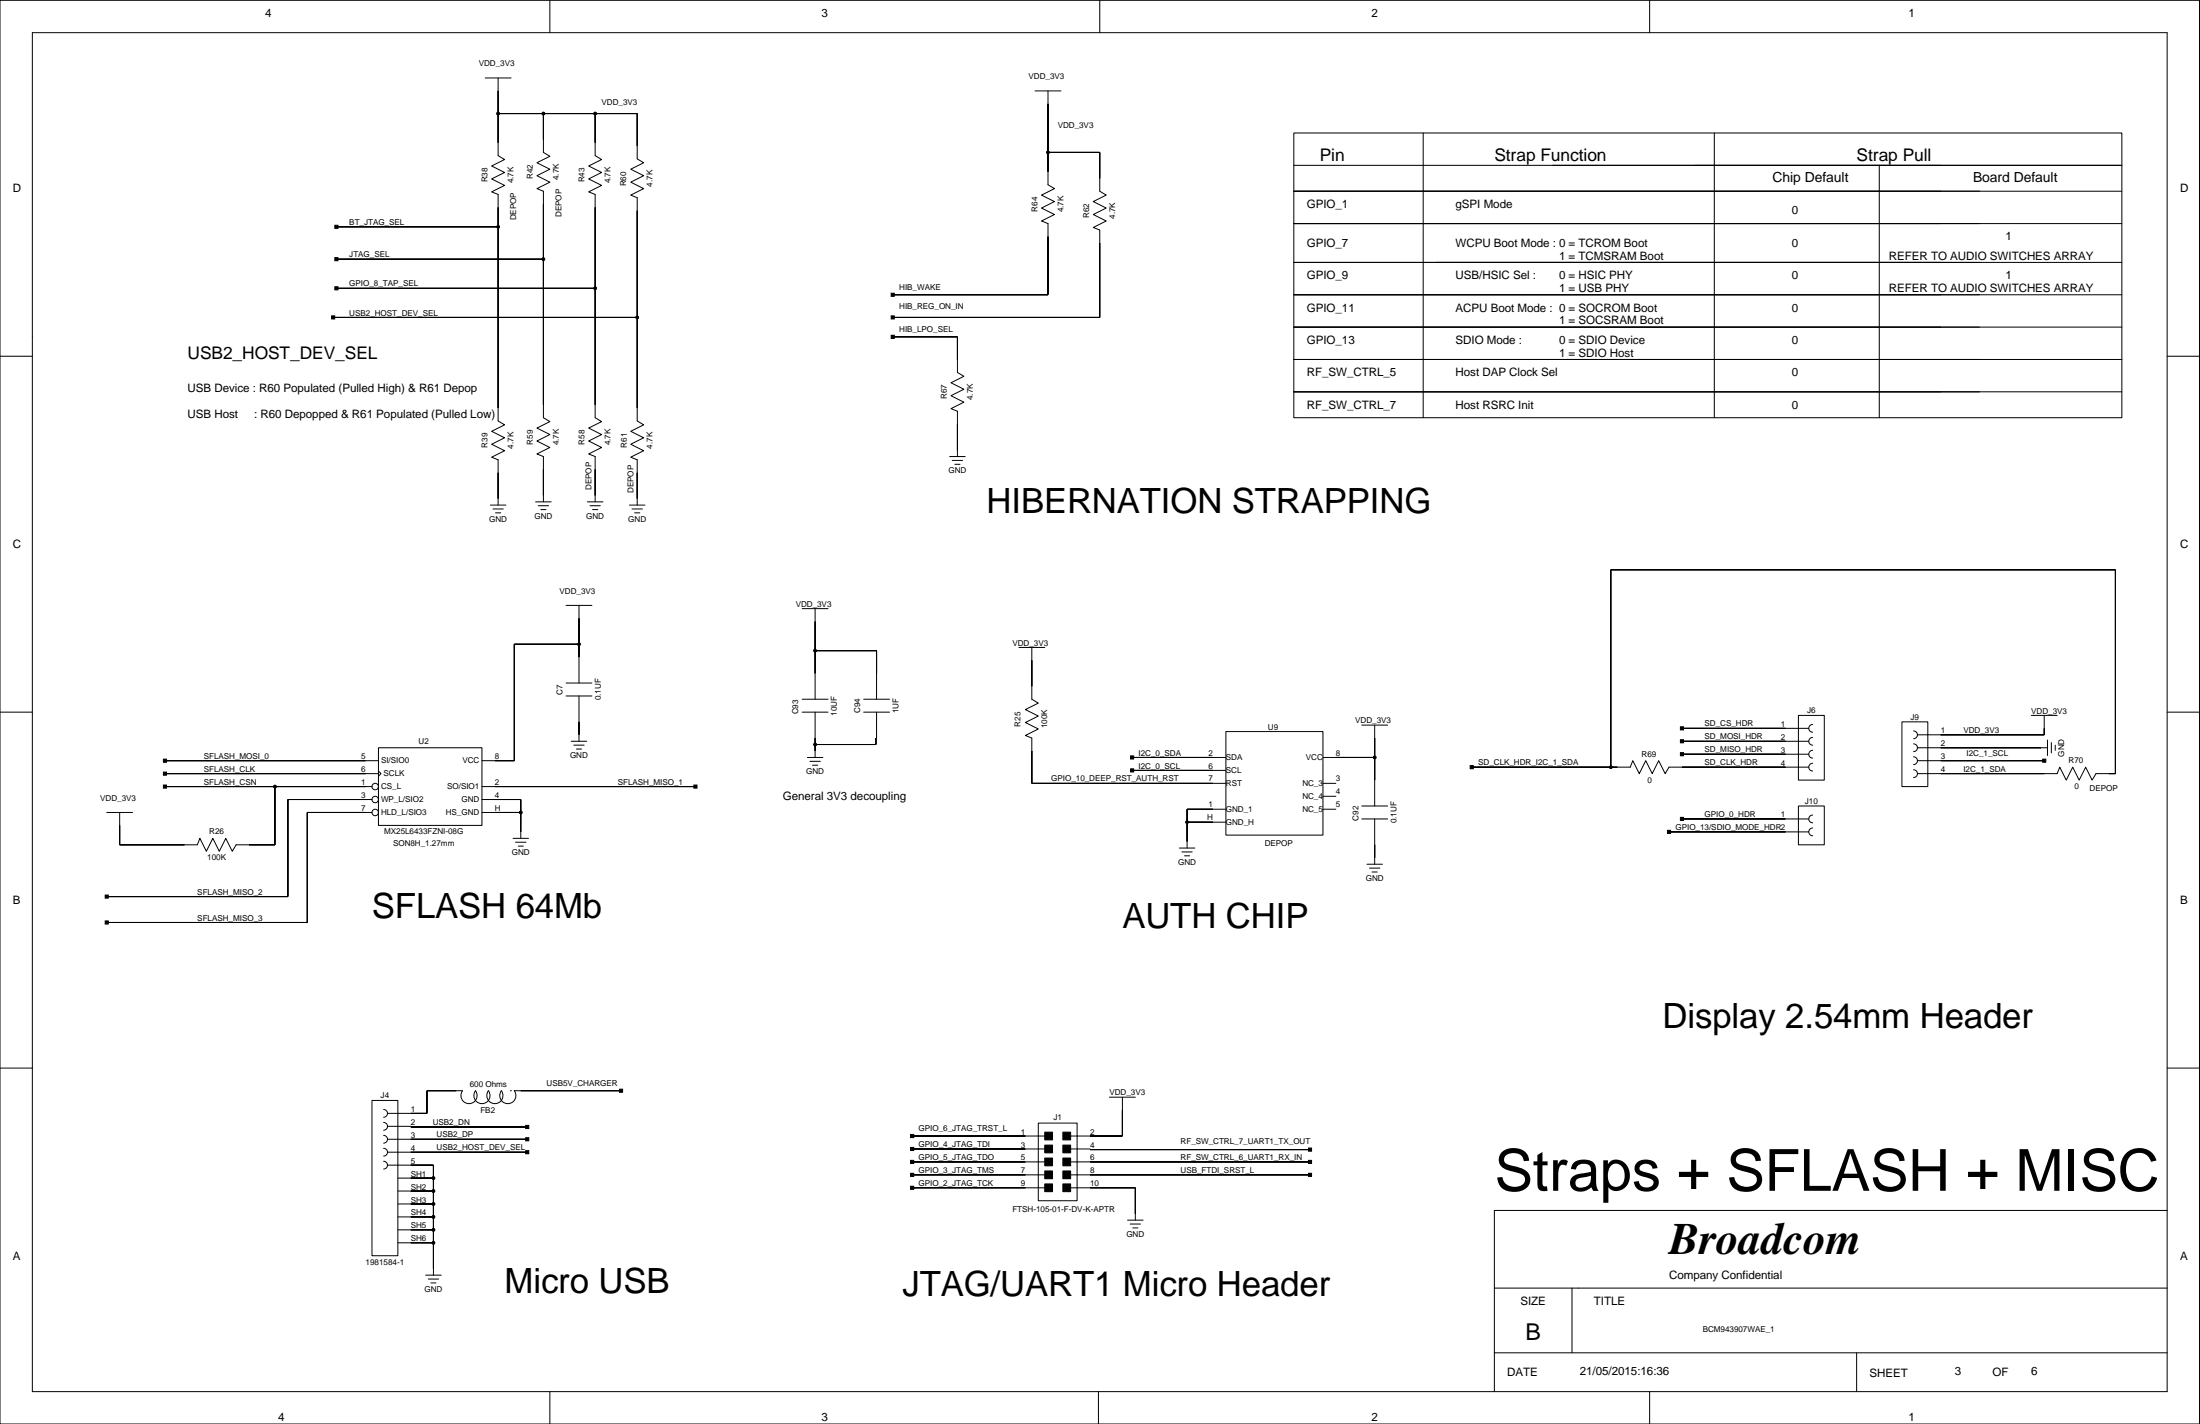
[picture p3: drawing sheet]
<svg xmlns="http://www.w3.org/2000/svg" width="432mm" height="279mm" viewBox="0 0 432 279" stroke-linecap="round" stroke-linejoin="round" font-family="sans-serif">
<g fill="none" stroke="#000" stroke-width=".2">
<path d="M0 .1h431.7v279.3h-431.7zM6.3 6.4h419.1v266.7h-419.1zM95.2 15.3h5.1M97.8 15.3v15.2l1.2 .8-2.5 1.3 2.5 1.2-2.5 1.3 2.5 1.3-2.5 1.2 1.3 .6v44.4l1.2 .8-2.5 1.2 2.5 1.3-2.5 1.3 2.5 1.2-2.5 1.3 1.3 .5v8.9M107.9 .1v6.3M203.2 17.8h5M205.7 17.8v18.5l1.3 .7-2.6 1.3 2.6 1.3-2.6 1.2 2.6 1.3-2.6 1.3 1.3 .5v13.9h-30.5M215.9 .1v6.3M323.8 .1v6.3M97.8 22.3h27.3v8.9l1.2 .7-2.5 1.3 2.5 1.3-2.5 1.2 2.5 1.3-2.5 1.3 1.3 .5v43.8l1.2 .8-2.5 1.2 2.5 1.3-2.5 1.3 2.5 1.2-2.5 1.3 1.3 .5v8.9M106.7 22.3v7.6l1.2 .8-2.5 1.2 2.5 1.3-2.5 1.3 2.5 1.2-2.5 1.3 1.3 .5v44.5l1.2 .7-2.5 1.3 2.5 1.3-2.5 1.2 2.5 1.3-2.5 1.3 1.3 .5v8.9M116.8 22.3v8.2l1.3 .8-2.6 1.3 2.6 1.2-2.6 1.3 2.6 1.3-2.6 1.2 1.3 .6v43.8l1.3 .7-2.6 1.3 2.6 1.3-2.6 1.2 2.6 1.3-2.6 1.3 1.3 .5v8.9"/>
<path d="M205.7 29.9h10.2v7.6l1.2 .8-2.5 1.3 2.5 1.2-2.5 1.3 2.5 1.3-2.5 1.2 1.3 .5v17.2h-40.7M253.9 26.1h162.6v55.9h-162.6zM253.9 37.5h162.6M253.9 32.4h162.6M279.3 26.1v55.9M336.5 26.1v55.9M368.9 32.4v49.6M66 56.6h50.8M66 50.9h40.7M66 44.5h31.8M253.9 43.9h162.6M253.9 51.5h162.6"/>
<path d="M253.9 57.8h162.6M0 69.9h6.3M65.4 62.3h59.7M175.2 66.1h12.7v7l1.3 .7-2.6 1.3 2.6 1.3-2.6 1.2 2.6 1.3-2.6 1.3 1.3 .5v8.9M253.9 64.2h162.6M253.9 70.5h162.6M253.9 76.9h162.6M425.4 69.9h6.3M96.2 99.1h3.1M96.8 99.9h2M105.1 98.5h3.1M105.6 99.2h2.1"/>
<path d="M106.1 100h1.1M115.3 98.5h3M115.8 99.2h2M116.3 100h1M123.5 99.1h3.1M124.1 99.9h2M186.4 89.6h3M186.9 90.3h2M187.4 91.1h1M97.3 100.6h1M111.1 118.8h5.1M113.6 118.8v15.2"/>
<path d="M124.6 100.6h1M157.4 119.4h5.1M160 119.4v17.8M0 139.7h6.3M111.1 136.6h5.1M111.1 134h5.1M113.6 136.6v8.8M113.6 126.4h-12.7v22.9h-6.3M157.4 139.7h5.1M157.4 137.2h5.1M160 139.7v8.9M160 127.7h12v9.5"/>
<path d="M169.5 139.7h5.1M169.5 137.2h5.1M172 139.7v5.1M200 127h5.1M202.5 127v10.2l1.3 .8-2.6 1.2 2.6 1.3-2.6 1.3 2.6 1.2-2.6 1.3 1.3 .5v8.9h38.1M425.4 139.7h6.3M21 159.4h5M32.4 149.3h41.9M32.4 151.8h41.9M32.4 154.3h40.6M54 154.3v11.5h-7.7l-.7 1.2-1.3-2.5-1.3 2.5-1.2-2.5-1.3 2.5-1.3-2.5-.5 1.3h-15.2v-6.4M73 156.9h-16.5v19h-35.5"/>
<path d="M73 159.4h-12.7v21.6h-39.3M74.3 146.7h20.3v15.3h-20.3zM74.3 151.3l.5 .5-.5 .5M94.6 156.9h7.6v7.6M94.6 154.3h41.9M94.6 159.4h7.6M112.1 145.4h3.1M112.6 146.2h2.1M113.1 147h1M158.5 148.6h3M159 149.4h2M159.5 150.1h1"/>
<path d="M171.9 144.8v1.3h-11.9M222.2 148.6h18.4M222.2 151.2h18.4M240.6 143.5h19.1v20.4h-19.1zM240.6 158.8h-7.6v7.6M259.7 148.6h10.1M259.7 153.7h2.5M259.7 158.8h2.5M259.7 156.2h2.5M267.3 142.3h5.1M267.3 158.1h5.1M269.8 142.3v15.8"/>
<path d="M288.9 150.5h31.1l.5-1.2 1.2 2.5 1.3-2.5 1.3 2.5 1.3-2.5 1.2 2.5 .8-1.3h27.4M316.2 150.5v-38.7h99v40h-3.8l-.8 1.3-1.2-2.6-1.3 2.6-1.3-2.6-1.3 2.6-1.2-2.6-.5 1.3h-27.5M330.1 145.4h24.9M330.1 148h24.9M330.1 142.9h24.9M353 158.1h5.1v7.7h-5.1zM353 140.4h5.1v12.7h-5.1zM355.8 159.9a.76 .76 0 0 0-.8 .8 .76 .76 0 0 0 .8 .7M355.8 147.2a.76 .76 0 0 0-.8 .8 .76 .76 0 0 0 .8 .7M355.8 144.7a.76 .76 0 0 0-.8 .7 .76 .76 0 0 0 .8 .8M355.8 142.1a.76 .76 0 0 0-.8 .8 .76 .76 0 0 0 .8 .8M355.8 149.8a.76 .76 0 0 0-.8 .7 .76 .76 0 0 0 .8 .8"/>
<path d="M373.3 141.6h5.1v12.7h-5.1zM375.6 148.5a.76 .76 0 0 1 .7 .8 .76 .76 0 0 1-.7 .7M375.6 146a.76 .76 0 0 1 .7 .7 .76 .76 0 0 1-.7 .8M375.6 143.4a.76 .76 0 0 1 .7 .8 .76 .76 0 0 1-.7 .7M375.6 151a.76 .76 0 0 1 .7 .8 .76 .76 0 0 1-.7 .8M376.3 149.3h24.9M376.3 146.7h25.6M398.7 140.4h5.1M401.2 140.4v3.8h-24.9M401.9 145.2v3M402.6 145.7v2M403.4 146.2v1"/>
<path d="M100.7 164.5h3M101.2 165.3h2M101.7 166h1M231.5 166.4h3M232 167.2h2M232.5 167.9h1M233 161.3h7.6M267.3 160.7h5.1M268.3 169.6h3M268.8 170.3h2M269.3 171.1h1M269.8 160.7v8.9"/>
<path d="M327.6 163.2h27.4M330.1 160.7h24.9M355.8 162.5a.76 .76 0 0 0-.8 .7 .76 .76 0 0 0 .8 .8M0 209.6h6.3M73 215.9h5.1v30.5h-5.1zM75.3 217.7a.76 .76 0 0 1 .8 .8 .76 .76 0 0 1-.8 .7M100.2 214h.1M121.9 214h-21a1.59 1.59 0 0 1-.2 2.1 1.59 1.59 0 0 1-2.1 0 1.59 1.59 0 0 1-.2-2.1 1.59 1.59 0 0 1-.2 2.1 1.59 1.59 0 0 1-2.1 0 1.59 1.59 0 0 1-.2-2.1 1.59 1.59 0 0 1-.2 2.1 1.59 1.59 0 0 1-2.2 0 1.59 1.59 0 0 1-.2-2.1 1.59 1.59 0 0 1-.2 2.1 1.59 1.59 0 0 1-2.1 0 1.59 1.59 0 0 1-.2-2.1h-7v4.5h-7.7M217.8 215.3h5M220.3 215.3v7.6h-10.2M425.4 209.6h6.3M75.3 227.8a.76 .76 0 0 1 .8 .8 .76 .76 0 0 1-.8 .8"/>
<path d="M75.3 225.3a.76 .76 0 0 1 .8 .8 .76 .76 0 0 1-.8 .7M75.3 222.8a.76 .76 0 0 1 .8 .7 .76 .76 0 0 1-.8 .8M75.3 220.2a.76 .76 0 0 1 .8 .8 .76 .76 0 0 1-.8 .8M76.1 221h4.5M76.1 223.5h27.4M76.1 226.1h27.4M76.1 228.6h9v21.6M78.1 233.7h7M78.1 236.2h7M78.1 238.8h7M78.1 231.2h7M80.6 221.1h22.9"/>
<path d="M179 222.9h26.1M179 225.4h26.1M179 228h26.1M179 230.5h26.1M179 233.1h26.1M203.8 220.4h7.6v15.2h-7.6zM210.1 233.1h12.7v6.3M210.1 225.4h3.8M210.1 228h47M210.1 230.5h47M213.9 225.6h43.2M221.3 239.4h3.1"/>
<path d="M425.4 237.5h-132.1v35.6M78.1 241.3h7M78.1 243.8h7M83.5 250.2h3.1M84.1 251h2M84.6 251.7h1M221.8 240.2h2M222.3 240.9h1M293.3 252.7h132.1M308.5 252.7v12.7M107.9 273.1v6.3M215.6 273.1v6.3"/>
<path d="M293.3 265.4h132.1M323.8 273.1v6.3M364.4 265.4v7.7"/>
<circle cx="97.8" cy="22.3" r=".25"/>
<circle cx="106.7" cy="22.3" r=".25"/>
<circle cx="116.8" cy="22.3" r=".25"/>
<circle cx="205.7" cy="29.9" r=".25"/>
<circle cx="97.8" cy="44.5" r=".25"/>
<circle cx="106.7" cy="50.9" r=".25"/>
<circle cx="116.8" cy="56.6" r=".25"/>
<circle cx="125.1" cy="62.3" r=".25"/>
<circle cx="113.6" cy="126.4" r=".25"/>
<circle cx="160" cy="127.7" r=".25"/>
<circle cx="54" cy="154.3" r=".25"/>
<circle cx="73.6" cy="154.3" r=".63"/>
<circle cx="73.6" cy="159.4" r=".63"/>
<circle cx="73.6" cy="156.9" r=".63"/>
<circle cx="102.2" cy="159.4" r=".25"/>
<circle cx="160" cy="146.1" r=".25"/>
<circle cx="269.8" cy="148.6" r=".25"/>
<circle cx="316.2" cy="150.5" r=".25"/>
<circle cx="233" cy="161.3" r=".25"/>
<circle cx="85.1" cy="231.2" r=".25"/>
<circle cx="85.1" cy="238.8" r=".25"/>
<circle cx="85.1" cy="236.2" r=".25"/>
<circle cx="85.1" cy="233.7" r=".25"/>
<circle cx="85.1" cy="243.8" r=".25"/>
<circle cx="85.1" cy="241.3" r=".25"/>
</g>
<g fill="#000" stroke="#000" stroke-width=".2">
<path d="M97.8 17.8v4.5z" fill-rule="evenodd"/>
<path d="M97.8 22.3v5.7z" fill-rule="evenodd"/>
<path d="M97.8 22.3h8.9z" fill-rule="evenodd"/>
<path d="M106.7 22.3v5.1z" fill-rule="evenodd"/>
<path d="M106.7 22.3h10.1z" fill-rule="evenodd"/>
<path d="M116.8 22.3v5.7z" fill-rule="evenodd"/>
<path d="M116.8 22.3h8.3z" fill-rule="evenodd"/>
<path d="M125.1 22.3v6.3z" fill-rule="evenodd"/>
<path d="M205.7 20.4v9.5z" fill-rule="evenodd"/>
<path d="M205.7 29.9v3.8z" fill-rule="evenodd"/>
<path d="M205.7 29.9h10.2z" fill-rule="evenodd"/>
<path d="M215.9 29.9v5.1z" fill-rule="evenodd"/>
<path d="M65.7 56.3h.6v.6h-.6z" fill-rule="evenodd"/>
<path d="M65.7 50.5h.6v.7h-.6z" fill-rule="evenodd"/>
<path d="M65.7 44.2h.6v.6h-.6z" fill-rule="evenodd"/>
<path d="M97.8 44.5v35.6z" fill-rule="evenodd"/>
<path d="M97.8 40.7v3.8z" fill-rule="evenodd"/>
<path d="M66 44.5h31.8z" fill-rule="evenodd"/>
<path d="M106.7 40.1v10.8z" fill-rule="evenodd"/>
<path d="M106.7 50.9v28.5z" fill-rule="evenodd"/>
<path d="M66 50.9h40.7z" fill-rule="evenodd"/>
<path d="M116.8 40.7v15.9z" fill-rule="evenodd"/>
<path d="M66 56.6h50.8z" fill-rule="evenodd"/>
<path d="M116.8 56.6v22.8z" fill-rule="evenodd"/>
<path d="M125.1 41.3v21z" fill-rule="evenodd"/>
<path d="M174.9 57.5h.6v.6h-.6z" fill-rule="evenodd"/>
<path d="M205.7 46.4v11.4z" fill-rule="evenodd"/>
<path d="M175.2 57.8h30.5z" fill-rule="evenodd"/>
<path d="M215.9 47.7v14.6z" fill-rule="evenodd"/>
<path d="M65.1 62h.6v.6h-.6z" fill-rule="evenodd"/>
<path d="M125.1 62.3v17.8z" fill-rule="evenodd"/>
<path d="M65.4 62.3h59.7z" fill-rule="evenodd"/>
<path d="M174.9 62h.6v.6h-.6z" fill-rule="evenodd"/>
<path d="M174.9 65.8h.6v.6h-.6z" fill-rule="evenodd"/>
<path d="M187.9 66.1v4.4z" fill-rule="evenodd"/>
<path d="M175.2 66.1h12.7z" fill-rule="evenodd"/>
<path d="M175.2 62.3h40.7z" fill-rule="evenodd"/>
<path d="M97.8 92.8v5z" fill-rule="evenodd"/>
<path d="M106.7 92.1v5.1z" fill-rule="evenodd"/>
<path d="M116.8 92.1v5.1z" fill-rule="evenodd"/>
<path d="M125.1 92.8v5z" fill-rule="evenodd"/>
<path d="M187.9 83.2v5.1z" fill-rule="evenodd"/>
<path d="M316.2 111.8v38.7z" fill-rule="evenodd"/>
<path d="M316.2 111.8h99z" fill-rule="evenodd"/>
<path d="M415.2 111.8v40z" fill-rule="evenodd"/>
<path d="M100.9 126.4v22.9z" fill-rule="evenodd"/>
<path d="M100.9 126.4h12.7z" fill-rule="evenodd"/>
<path d="M113.6 121.3v5.1z" fill-rule="evenodd"/>
<path d="M113.6 126.4v2.5z" fill-rule="evenodd"/>
<path d="M160 127.7v4.4z" fill-rule="evenodd"/>
<path d="M160 122v5.7z" fill-rule="evenodd"/>
<path d="M160 127.7h12z" fill-rule="evenodd"/>
<path d="M172 127.7v4.4z" fill-rule="evenodd"/>
<path d="M202.5 129.6v5.1z" fill-rule="evenodd"/>
<path d="M32.1 151.5h.6v.6h-.6z" fill-rule="evenodd"/>
<path d="M32.1 148.9h.6v.7h-.6z" fill-rule="evenodd"/>
<path d="M32.1 154h.6v.6h-.6z" fill-rule="evenodd"/>
<path d="M54 154.3v11.5z" fill-rule="evenodd"/>
<path d="M32.4 154.3h21.6z" fill-rule="evenodd"/>
<path d="M56.5 156.9v19z" fill-rule="evenodd"/>
<path d="M60.3 159.4v21.6z" fill-rule="evenodd"/>
<path d="M32.4 151.8h39.3z" fill-rule="evenodd"/>
<path d="M32.4 149.3h39.3z" fill-rule="evenodd"/>
<path d="M56.5 156.9h15.2z" fill-rule="evenodd"/>
<path d="M60.3 159.4h11.4z" fill-rule="evenodd"/>
<path d="M54 154.3h17.7z" fill-rule="evenodd"/>
<path d="M97.1 149.3h3.8z" fill-rule="evenodd"/>
<path d="M97.1 159.4h5.1z" fill-rule="evenodd"/>
<path d="M102.2 159.4v3.8z" fill-rule="evenodd"/>
<path d="M102.2 156.9v2.5z" fill-rule="evenodd"/>
<path d="M97.1 156.9h5.1z" fill-rule="evenodd"/>
<path d="M113.6 141.6v2.6z" fill-rule="evenodd"/>
<path d="M136.2 154h.6v.6h-.6z" fill-rule="evenodd"/>
<path d="M97.1 154.3h39.4z" fill-rule="evenodd"/>
<path d="M160 146.1v1.2z" fill-rule="evenodd"/>
<path d="M160 144.8v1.3z" fill-rule="evenodd"/>
<path d="M160 146.1h11.9z" fill-rule="evenodd"/>
<path d="M171.9 144.8v1.3z" fill-rule="evenodd"/>
<path d="M202.5 147.3v6.4z" fill-rule="evenodd"/>
<path d="M221.9 148.3h.6v.6h-.6z" fill-rule="evenodd"/>
<path d="M221.9 150.9h.6v.6h-.6z" fill-rule="evenodd"/>
<path d="M233 158.8v2.5z" fill-rule="evenodd"/>
<path d="M233 158.8h5.1z" fill-rule="evenodd"/>
<path d="M202.5 153.7h35.6z" fill-rule="evenodd"/>
<path d="M222.2 148.6h15.9z" fill-rule="evenodd"/>
<path d="M222.2 151.2h15.9z" fill-rule="evenodd"/>
<path d="M269.8 148.6v4.5z" fill-rule="evenodd"/>
<path d="M269.8 144.8v3.8z" fill-rule="evenodd"/>
<path d="M262.2 148.6h7.6z" fill-rule="evenodd"/>
<path d="M288.6 150.2h.6v.6h-.6z" fill-rule="evenodd"/>
<path d="M288.9 150.5h27.3z" fill-rule="evenodd"/>
<path d="M316.2 150.5h1.2z" fill-rule="evenodd"/>
<path d="M329.8 147.7h.6v.6h-.6z" fill-rule="evenodd"/>
<path d="M329.8 145.1h.6v.7h-.6z" fill-rule="evenodd"/>
<path d="M329.8 142.6h.6v.6h-.6z" fill-rule="evenodd"/>
<path d="M330.1 150.5h20.3z" fill-rule="evenodd"/>
<path d="M330.1 148h20.3z" fill-rule="evenodd"/>
<path d="M330.1 145.4h20.3z" fill-rule="evenodd"/>
<path d="M330.1 142.9h20.3z" fill-rule="evenodd"/>
<path d="M380.9 146.7h19.7z" fill-rule="evenodd"/>
<path d="M400.9 148.9h.6v.7h-.6z" fill-rule="evenodd"/>
<path d="M401.2 142.9v1.3z" fill-rule="evenodd"/>
<path d="M380.9 144.2h20.3z" fill-rule="evenodd"/>
<path d="M380.9 151.8h20.3z" fill-rule="evenodd"/>
<path d="M380.9 149.3h20.3z" fill-rule="evenodd"/>
<path d="M413.9 151.8h1.3z" fill-rule="evenodd"/>
<path d="M20.6 175.6h.7v.6h-.7z" fill-rule="evenodd"/>
<path d="M23.5 162v3.8z" fill-rule="evenodd"/>
<path d="M23.5 165.8h12.7z" fill-rule="evenodd"/>
<path d="M48.9 165.8h5.1z" fill-rule="evenodd"/>
<path d="M21 175.9h35.5z" fill-rule="evenodd"/>
<path d="M233 161.3v3.8z" fill-rule="evenodd"/>
<path d="M233 161.3h5.1z" fill-rule="evenodd"/>
<path d="M269.8 165.8v2.5z" fill-rule="evenodd"/>
<path d="M327.3 162.9h.6v.6h-.6z" fill-rule="evenodd"/>
<path d="M329.8 160.4h.6v.6h-.6z" fill-rule="evenodd"/>
<path d="M330.1 160.7h20.3z" fill-rule="evenodd"/>
<path d="M327.6 163.2h22.8z" fill-rule="evenodd"/>
<path d="M20.6 180.7h.7v.6h-.7z" fill-rule="evenodd"/>
<path d="M21 181h39.3z" fill-rule="evenodd"/>
<path d="M83.8 214v4.5z" fill-rule="evenodd"/>
<path d="M80.6 218.5h3.2z" fill-rule="evenodd"/>
<path d="M83.8 214h5.7z" fill-rule="evenodd"/>
<path d="M121.6 213.7h.6v.6h-.6z" fill-rule="evenodd"/>
<path d="M102.2 214h19.7z" fill-rule="evenodd"/>
<path d="M220.3 217.8v5.1z" fill-rule="evenodd"/>
<path d="M80.6 228.6h4.5z" fill-rule="evenodd"/>
<path d="M85.1 228.6v2.6z" fill-rule="evenodd"/>
<path d="M80.6 238.8h4.5z" fill-rule="evenodd"/>
<path d="M80.6 236.2h4.5z" fill-rule="evenodd"/>
<path d="M80.6 233.7h4.5z" fill-rule="evenodd"/>
<path d="M80.6 231.2h4.5z" fill-rule="evenodd"/>
<path d="M85.1 231.2v2.5z" fill-rule="evenodd"/>
<path d="M85.1 233.7v2.5z" fill-rule="evenodd"/>
<path d="M85.1 236.2v2.6z" fill-rule="evenodd"/>
<path d="M85.1 238.8v2.5z" fill-rule="evenodd"/>
<path d="M103.2 223.2h.6v.6h-.6z" fill-rule="evenodd"/>
<path d="M103.2 220.8h.6v.6h-.6z" fill-rule="evenodd"/>
<path d="M103.2 225.8h.6v.6h-.6z" fill-rule="evenodd"/>
<path d="M80.6 223.5h22.9z" fill-rule="evenodd"/>
<path d="M80.6 221.1h22.9z" fill-rule="evenodd"/>
<path d="M80.6 226.1h22.9z" fill-rule="evenodd"/>
<path d="M178.7 232.8h.6v.6h-.6z" fill-rule="evenodd"/>
<path d="M178.7 230.2h.6v.6h-.6z" fill-rule="evenodd"/>
<path d="M178.7 227.7h.6v.6h-.6z" fill-rule="evenodd"/>
<path d="M178.7 225.1h.6v.6h-.6z" fill-rule="evenodd"/>
<path d="M178.7 222.6h.6v.6h-.6z" fill-rule="evenodd"/>
<path d="M179 233.1h22.2z" fill-rule="evenodd"/>
<path d="M179 230.5h22.2z" fill-rule="evenodd"/>
<path d="M179 228h22.2z" fill-rule="evenodd"/>
<path d="M179 225.4h22.2z" fill-rule="evenodd"/>
<path d="M179 222.9h22.2z" fill-rule="evenodd"/>
<path d="M205.1 232.3h1.5v1.5h-1.5z" fill-rule="evenodd"/>
<path d="M205.1 227.2h1.5v1.5h-1.5z" fill-rule="evenodd"/>
<path d="M205.1 229.8h1.5v1.5h-1.5z" fill-rule="evenodd"/>
<path d="M205.1 222.1h1.5v1.6h-1.5z" fill-rule="evenodd"/>
<path d="M205.1 224.7h1.5v1.5h-1.5z" fill-rule="evenodd"/>
<path d="M208.6 232.3h1.5v1.5h-1.5z" fill-rule="evenodd"/>
<path d="M208.6 227.2h1.5v1.5h-1.5z" fill-rule="evenodd"/>
<path d="M208.6 229.8h1.5v1.5h-1.5z" fill-rule="evenodd"/>
<path d="M208.6 222.1h1.5v1.6h-1.5z" fill-rule="evenodd"/>
<path d="M208.6 224.7h1.5v1.5h-1.5z" fill-rule="evenodd"/>
<path d="M213.9 222.9h6.4z" fill-rule="evenodd"/>
<path d="M222.8 233.1v5z" fill-rule="evenodd"/>
<path d="M213.9 233.1h8.9z" fill-rule="evenodd"/>
<path d="M256.8 225.3h.6v.6h-.6z" fill-rule="evenodd"/>
<path d="M256.8 227.7h.6v.6h-.6z" fill-rule="evenodd"/>
<path d="M256.8 230.2h.6v.6h-.6z" fill-rule="evenodd"/>
<path d="M213.9 225.6h43.2z" fill-rule="evenodd"/>
<path d="M213.9 228h43.2z" fill-rule="evenodd"/>
<path d="M213.9 230.5h43.2z" fill-rule="evenodd"/>
<path d="M80.6 241.3h4.5z" fill-rule="evenodd"/>
<path d="M85.1 241.3v2.5z" fill-rule="evenodd"/>
<path d="M80.6 243.8h4.5z" fill-rule="evenodd"/>
<path d="M85.1 243.8v5.1z" fill-rule="evenodd"/>
<circle cx="97.8" cy="22.3" r=".25"/>
<circle cx="106.7" cy="22.3" r=".25"/>
<circle cx="116.8" cy="22.3" r=".25"/>
<circle cx="205.7" cy="29.9" r=".25"/>
<circle cx="97.8" cy="44.5" r=".25"/>
<circle cx="106.7" cy="50.9" r=".25"/>
<circle cx="116.8" cy="56.6" r=".25"/>
<circle cx="125.1" cy="62.3" r=".25"/>
<circle cx="113.6" cy="126.4" r=".25"/>
<circle cx="160" cy="127.7" r=".25"/>
<circle cx="54" cy="154.3" r=".25"/>
<circle cx="102.2" cy="159.4" r=".25"/>
<circle cx="160" cy="146.1" r=".25"/>
<circle cx="269.8" cy="148.6" r=".25"/>
<circle cx="316.2" cy="150.5" r=".25"/>
<circle cx="233" cy="161.3" r=".25"/>
<circle cx="85.1" cy="231.2" r=".25"/>
<circle cx="85.1" cy="238.8" r=".25"/>
<circle cx="85.1" cy="236.2" r=".25"/>
<circle cx="85.1" cy="233.7" r=".25"/>
<circle cx="85.1" cy="243.8" r=".25"/>
<circle cx="85.1" cy="241.3" r=".25"/>
</g>
<text font-size="11.4" x="293.3" y="233.6">Straps + SFLASH + MISC</text>
<text font-size="8.8" x="327.6" y="246.1">Broadcom</text>
<g font-size="6.8">
<text x="193.6" y="100.7">HIBERNATION STRAPPING</text>
<text x="73" y="180.1">SFLASH 64Mb</text>
<text x="220.3" y="182">AUTH CHIP</text>
<text x="326.3" y="201.7">Display 2.54mm Header</text>
<text x="99" y="253.7">Micro USB</text>
<text x="177.1" y="254.4">JTAG/UART1 Micro Header</text>
</g>
<text font-size="4.6" x="299.4" y="263">B</text>
<g font-size="3.4">
<text x="259" y="31.7">Pin</text>
<text x="293.3" y="31.7">Strap Function</text>
<text x="364.4" y="31.7">Strap Pull</text>
<text x="36.8" y="70.4">USB2_HOST_DEV_SEL</text>
</g>
<g font-size="2.7">
<text x="347.9" y="35.6">Chip Default</text>
<text x="387.3" y="35.6">Board Default</text>
</g>
<g font-size="2.3">
<text x="52.1" y="3.4">4</text>
<text x="161.3" y="3.4">3</text>
<text x="269.2" y="3.4">2</text>
<text x="374.6" y="3.4">1</text>
<text x="2.5" y="37.6">D</text>
<text x="256.5" y="40.8">GPIO_1</text>
<text x="285.7" y="40.8">gSPI Mode</text>
<text x="427.9" y="37.6">D</text>
<text x="351.7" y="42.1">0</text>
<text x="393.6" y="47.2">1</text>
<text x="256.5" y="48.4">GPIO_7</text>
<text x="285.7" y="48.4">WCPU Boot Mode : 0 = TCROM Boot</text>
<text x="306" y="51">1 = TCMSRAM Boot</text>
<text x="351.7" y="48.4">0</text>
<text x="370.8" y="51">REFER TO AUDIO SWITCHES ARRAY</text>
<text x="256.5" y="54.8">GPIO_9</text>
<text x="285.7" y="54.8">USB/HSIC Sel :</text>
<text x="306" y="54.8">0 = HSIC PHY</text>
<text x="306" y="57.3">1 = USB PHY</text>
<text x="351.7" y="54.8">0</text>
<text x="370.8" y="57.3">REFER TO AUDIO SWITCHES ARRAY</text>
<text x="393.6" y="54.8">1</text>
<text x="256.5" y="61.1">GPIO_11</text>
<text x="285.7" y="61.1">ACPU Boot Mode : 0 = SOCROM Boot</text>
<text x="306" y="63.7">1 = SOCSRAM Boot</text>
<text x="351.7" y="61.1">0</text>
<text x="256.5" y="67.5">GPIO_13</text>
<text x="285.7" y="67.5">SDIO Mode :</text>
<text x="306" y="67.5">0 = SDIO Device</text>
<text x="306" y="70">1 = SDIO Host</text>
<text x="351.7" y="67.5">0</text>
<text x="36.8" y="77">USB Device : R60 Populated (Pulled High) &amp; R61 Depop</text>
<text x="256.5" y="73.8">RF_SW_CTRL_5</text>
<text x="285.7" y="73.8">Host DAP Clock Sel</text>
<text x="351.7" y="73.8">0</text>
<text x="36.8" y="82.1">USB Host</text>
<text x="49.9" y="82.1">: R60 Depopped &amp; R61 Populated (Pulled Low)</text>
<text x="256.5" y="80.2">RF_SW_CTRL_7</text>
<text x="285.7" y="80.2">Host RSRC Init</text>
<text x="351.7" y="80.2">0</text>
<text x="2.5" y="107.5">C</text>
<text x="427.9" y="107.5">C</text>
<text x="153.6" y="157">General 3V3 decoupling</text>
<text x="2.5" y="177.3">B</text>
<text x="427.9" y="177.3">B</text>
<text x="2.5" y="247.1">A</text>
<text x="327.6" y="250.9">Company Confidential</text>
<text x="427.9" y="247.1">A</text>
<text x="298.4" y="256">SIZE</text>
<text x="312.8" y="256">TITLE</text>
<text x="310.1" y="269.7">21/05/2015:16:36</text>
<text x="383.7" y="269.7">3</text>
<text x="398.7" y="269.7">6</text>
<text x="295.8" y="270">DATE</text>
<text x="366.9" y="270.2">SHEET</text>
<text x="391.1" y="270">OF</text>
<text x="54.6" y="278.9">4</text>
<text x="161.3" y="278.9">3</text>
<text x="269.2" y="278.9">2</text>
<text x="374.6" y="278.9">1</text>
</g>
<g font-size="1.6">
<text x="94" y="13">VDD_3V3</text>
<text x="201.9" y="15.6">VDD_3V3</text>
<text x="118.1" y="20.7">VDD_3V3</text>
<text x="207.6" y="25.1">VDD_3V3</text>
<text x="95.7" y="35.8" transform="rotate(-90 95.7 35.8)">R38</text>
<text x="100.8" y="36" transform="rotate(-90 100.8 36)">4.7K</text>
<text x="104.6" y="35.2" transform="rotate(-90 104.6 35.2)">R42</text>
<text x="109.7" y="35.3" transform="rotate(-90 109.7 35.3)">4.7K</text>
<text x="114.7" y="35.8" transform="rotate(-90 114.7 35.8)">R43</text>
<text x="119.8" y="36" transform="rotate(-90 119.8 36)">4.7K</text>
<text x="122.9" y="36.6" transform="rotate(-90 122.9 36.6)">R60</text>
<text x="128.1" y="36.6" transform="rotate(-90 128.1 36.6)">4.7K</text>
<text x="203.6" y="41.5" transform="rotate(-90 203.6 41.5)">R64</text>
<text x="208.7" y="41.7" transform="rotate(-90 208.7 41.7)">4.7K</text>
<text x="68.6" y="44.1">BT_JTAG_SEL</text>
<text x="101.3" y="43.2" transform="rotate(-90 101.3 43.2)">DEPOP</text>
<text x="110.2" y="42.6" transform="rotate(-90 110.2 42.6)">DEPOP</text>
<text x="213.8" y="42.8" transform="rotate(-90 213.8 42.8)">R62</text>
<text x="218.9" y="43" transform="rotate(-90 218.9 43)">4.7K</text>
<text x="68.6" y="50.5">JTAG_SEL</text>
<text x="68.6" y="56.2">GPIO_8_TAP_SEL</text>
<text x="176.5" y="56.8">HIB_WAKE</text>
<text x="68.6" y="61.9">USB2_HOST_DEV_SEL</text>
<text x="176.5" y="60.6">HIB_REG_ON_IN</text>
<text x="176.5" y="65.1">HIB_LPO_SEL</text>
<text x="185.9" y="78.3" transform="rotate(-90 185.9 78.3)">R67</text>
<text x="190.9" y="78.5" transform="rotate(-90 190.9 78.5)">4.7K</text>
<text x="95.7" y="87.9" transform="rotate(-90 95.7 87.9)">R39</text>
<text x="100.8" y="88" transform="rotate(-90 100.8 88)">4.7K</text>
<text x="104.6" y="87.2" transform="rotate(-90 104.6 87.2)">R59</text>
<text x="109.7" y="87.4" transform="rotate(-90 109.7 87.4)">4.7K</text>
<text x="114.7" y="87.2" transform="rotate(-90 114.7 87.2)">R58</text>
<text x="119.8" y="87.4" transform="rotate(-90 119.8 87.4)">4.7K</text>
<text x="123" y="87.9" transform="rotate(-90 123 87.9)">R61</text>
<text x="128.1" y="88" transform="rotate(-90 128.1 88)">4.7K</text>
<text x="186.2" y="92.8">GND</text>
<text x="104.9" y="101.7">GND</text>
<text x="115.1" y="101.7">GND</text>
<text x="116.1" y="96.2" transform="rotate(-90 116.1 96.2)">DEPOP</text>
<text x="124.3" y="96.8" transform="rotate(-90 124.3 96.8)">DEPOP</text>
<text x="96" y="102.4">GND</text>
<text x="123.3" y="102.4">GND</text>
<text x="109.8" y="116.5">VDD_3V3</text>
<text x="156.2" y="119.1">VDD_3V3</text>
<text x="198.7" y="126.7">VDD_3V3</text>
<text x="110.4" y="136.4" transform="rotate(-90 110.4 136.4)">C7</text>
<text x="117.9" y="137.4" transform="rotate(-90 117.9 137.4)">0.1UF</text>
<text x="156.6" y="140.2" transform="rotate(-90 156.6 140.2)">C93</text>
<text x="164.3" y="140.4" transform="rotate(-90 164.3 140.4)">10UF</text>
<text x="168.8" y="139.9" transform="rotate(-90 168.8 139.9)">C94</text>
<text x="176.3" y="140" transform="rotate(-90 176.3 140)">1UF</text>
<text x="200.3" y="142.6" transform="rotate(-90 200.3 142.6)">R25</text>
<text x="205.5" y="142.8" transform="rotate(-90 205.5 142.8)">100K</text>
<text x="248.9" y="143.3">U9</text>
<text x="266" y="141.9">VDD_3V3</text>
<text x="334.6" y="142.5">SD_CS_HDR</text>
<text x="349.6" y="142.6">1</text>
<text x="354.7" y="140">J6</text>
<text x="375" y="141.2">J9</text>
<text x="380.9" y="143.9">1</text>
<text x="385.4" y="143.8">VDD_3V3</text>
<text x="398.7" y="140">VDD_3V3</text>
<text x="40" y="148.9">SFLASH_MOSI_0</text>
<text x="70.9" y="148.9">5</text>
<text x="74.8" y="149.7">SI/SIO0</text>
<text x="82.2" y="145.9">U2</text>
<text x="90.7" y="149.7">VCC</text>
<text x="97.1" y="148.9">8</text>
<text x="111.9" y="148.7">GND</text>
<text x="223.5" y="148.3">I2C_0_SDA</text>
<text x="237.2" y="148.3">2</text>
<text x="240.6" y="149.1">SDA</text>
<text x="256.3" y="149.1">VCC</text>
<text x="262.2" y="148.3">8</text>
<text x="322.2" y="148.5">R69</text>
<text x="334.6" y="147.6">SD_MISO_HDR</text>
<text x="334.6" y="145.1">SD_MOSI_HDR</text>
<text x="349.6" y="147.7">3</text>
<text x="349.6" y="145.2">2</text>
<text x="380.9" y="149">3</text>
<text x="380.9" y="146.4">2</text>
<text x="386" y="148.3">I2C_1_SCL</text>
<text x="405.1" y="148.5" transform="rotate(-90 405.1 148.5)">GND</text>
<text x="406" y="149.7">R70</text>
<text x="40" y="151.4">SFLASH_CLK</text>
<text x="40" y="154">SFLASH_CSN</text>
<text x="70.9" y="154">1</text>
<text x="70.9" y="151.4">6</text>
<text x="74.8" y="154.8">CS_L</text>
<text x="75.3" y="152.3">SCLK</text>
<text x="87.8" y="154.8">SO/SIO1</text>
<text x="97.1" y="154">2</text>
<text x="121.3" y="154">SFLASH_MISO_1</text>
<text x="158.2" y="151.9">GND</text>
<text x="206.3" y="153.3">GPIO_10_DEEP_RST_AUTH_RST</text>
<text x="223.5" y="150.8">I2C_0_SCL</text>
<text x="237.2" y="150.8">6</text>
<text x="237.2" y="153.3">7</text>
<text x="240.6" y="151.6">SCL</text>
<text x="240.6" y="154.2">RST</text>
<text x="255.6" y="154.2">NC_3</text>
<text x="262.2" y="153.3">3</text>
<text x="262.2" y="155.9">4</text>
<text x="290.1" y="150.2">SD_CLK_HDR_I2C_1_SDA</text>
<text x="323.3" y="153.5">0</text>
<text x="334.6" y="150.2">SD_CLK_HDR</text>
<text x="349.6" y="150.2">4</text>
<text x="380.9" y="151.5">4</text>
<text x="385.4" y="151.4">I2C_1_SDA</text>
<text x="407.1" y="154.8">0</text>
<text x="410.1" y="155.2">DEPOP</text>
<text x="19.7" y="157.1">VDD_3V3</text>
<text x="70.9" y="159.1">7</text>
<text x="70.9" y="156.5">3</text>
<text x="74.8" y="157.3">WP_L/SIO2</text>
<text x="74.8" y="159.9">HLD_L/SIO3</text>
<text x="87.5" y="159.9">HS_GND</text>
<text x="90.6" y="157.3">GND</text>
<text x="97.1" y="159.1">H</text>
<text x="97.1" y="156.5">4</text>
<text x="236.9" y="161">H</text>
<text x="237.2" y="158.4">1</text>
<text x="240.6" y="159.3">GND_1</text>
<text x="240.6" y="161.8">GND_H</text>
<text x="255.6" y="156.7">NC_4</text>
<text x="255.6" y="159.3">NC_5</text>
<text x="262.2" y="158.4">5</text>
<text x="266.6" y="161" transform="rotate(-90 266.6 161)">C92</text>
<text x="274.1" y="161.6" transform="rotate(-90 274.1 161.6)">0.1UF</text>
<text x="334.6" y="160.3">GPIO_0_HDR</text>
<text x="349.6" y="160.4">1</text>
<text x="354.2" y="157.7">J10</text>
<text x="41.1" y="163.7">R26</text>
<text x="75.4" y="163.7">MX25L6433FZNI-08G</text>
<text x="77.1" y="165.9">SON8H_1.27mm</text>
<text x="100.5" y="167.8">GND</text>
<text x="248.2" y="166">DEPOP</text>
<text x="328.9" y="162.9">GPIO_13/SDIO_MODE_HDR2</text>
<text x="40.7" y="168.8">100K</text>
<text x="231.2" y="169.7">GND</text>
<text x="268.1" y="172.8">GND</text>
<text x="38.7" y="175.6">SFLASH_MISO_2</text>
<text x="38.7" y="180.6">SFLASH_MISO_3</text>
<text x="74.7" y="215.5">J4</text>
<text x="92.2" y="213.2">600 Ohms</text>
<text x="107.3" y="213">USB5V_CHARGER</text>
<text x="217.8" y="214.9">VDD_3V3</text>
<text x="80.6" y="218.2">1</text>
<text x="80.6" y="220.7">2</text>
<text x="84.9" y="220.8">USB2_DN</text>
<text x="94.3" y="218.4">FB2</text>
<text x="180.3" y="221.9">GPIO_6_JTAG_TRST_L</text>
<text x="206.8" y="219.7">J1</text>
<text x="80.6" y="223.2">3</text>
<text x="80.6" y="225.8">4</text>
<text x="85.7" y="223.2">USB2_DP</text>
<text x="85.7" y="225.7">USB2_HOST_DEV_SEL</text>
<text x="180.3" y="227.6">GPIO_5_JTAG_TDO</text>
<text x="180.3" y="225.1">GPIO_4_JTAG_TDI</text>
<text x="200.4" y="222.6">1</text>
<text x="200.4" y="225.2">3</text>
<text x="200.4" y="227.7">5</text>
<text x="213.9" y="225.2">4</text>
<text x="213.9" y="227.7">6</text>
<text x="213.9" y="222.6">2</text>
<text x="231.7" y="224.4">RF_SW_CTRL_7_UART1_TX_OUT</text>
<text x="231.7" y="227.6">RF_SW_CTRL_6_UART1_RX_IN</text>
<text x="80.6" y="228.3">5</text>
<text x="80.6" y="233.4">SH2</text>
<text x="80.6" y="230.9">SH1</text>
<text x="180.3" y="232.7">GPIO_2_JTAG_TCK</text>
<text x="180.3" y="230.2">GPIO_3_JTAG_TMS</text>
<text x="200.4" y="230.2">7</text>
<text x="200.4" y="232.8">9</text>
<text x="213.9" y="230.2">8</text>
<text x="213.9" y="232.8">10</text>
<text x="231.7" y="230.2">USB_FTDI_SRST_L</text>
<text x="80.6" y="235.9">SH3</text>
<text x="80.6" y="238.5">SH4</text>
<text x="198.7" y="237.8">FTSH-105-01-F-DV-K-APTR</text>
<text x="80.6" y="241">SH5</text>
<text x="80.6" y="243.6">SH6</text>
<text x="221.1" y="242.7">GND</text>
<text x="71.8" y="248.1">1981584-1</text>
<text x="83.3" y="253.5">GND</text>
<text x="334.2" y="261.3">BCM943907WAE_1</text>
</g>
</svg>
